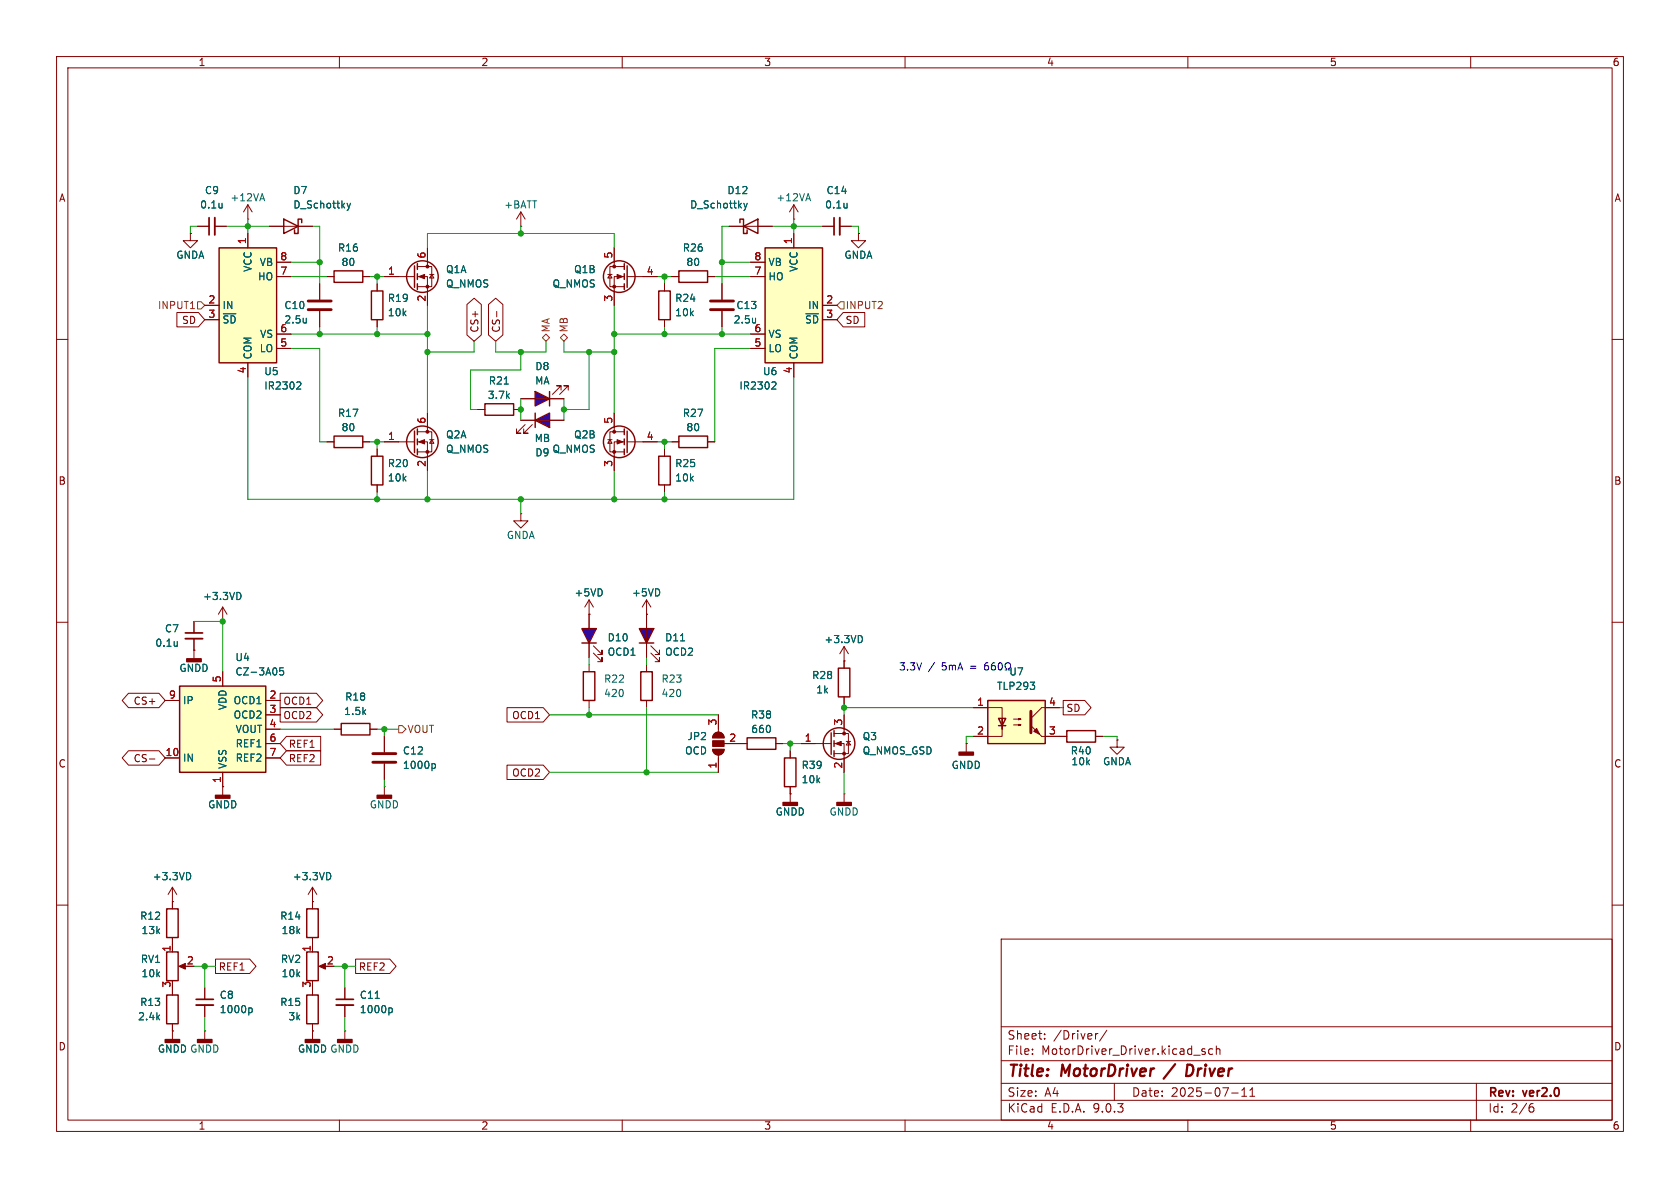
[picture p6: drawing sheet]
<svg xmlns="http://www.w3.org/2000/svg" width="297mm" height="210mm" viewBox="0 0 297 210" stroke-linecap="round" stroke-linejoin="round" font-family="sans-serif">
<g fill="none" stroke="#840000" stroke-width=".18">
<path d="M10 10h277v190h-277zM12 12h273v186h-273zM60 10v2M110 10v2M160 10v2M210 10v2M260 10v2M140.3 38.7h.1M140.3 36.2l-.7 1.3M140.3 36.2l.8 1.3M140.3 36.2v2.5M33.7 41.3v1.2h1.2l-1.2 1.3-1.3-1.3h1.3"/>
<path d="M33.7 41.3h.1M57.8 48.9h1.3M64.1 48.9h1.3M66.7 50.2v1.2M66.7 56.5v1.3M145.4 40h2M148.5 40h2M10 60h2M117.5 79.4v1.2M118.7 78.1h1.3M125.1 78.1h1.3M285 60h2"/>
<path d="M117.5 85.7v1.3M10 110h2M149.2 116.8v1.3M285 110h2M59.1 128.9h1.2M65.4 128.9h1.3M67.9 139.1h.1M67.9 130.2v2.8M67.9 135v2.8M67.9 139.1v1.5M126 132.5h2a1.02 1.02 0 0 1-1 1 1.02 1.02 0 0 1-1-1zM126.3 129.7a1.02 1.02 0 0 1 1.1-.2 1.02 1.02 0 0 1 .6 .9h-2z"/>
<path d="M127 126.4v3M127 133.5v3M128 131.4h4.1M137.2 131.4h1.2M149.2 123.2v1.3M170.8 131.4h.1M170.8 131.4v1.6M30.5 159.4h.1M30.5 156.8l-.8 1.3M30.5 156.8l.7 1.3M30.5 156.8v2.6M10 160h2"/>
<path d="M177 166h108v32h-108zM285 160h2M60 198v2M110 198v2M160 198v2M177 194.5h108M177 191.5h108M177 187.5h108M177 181.5h108M182.5 186.3v.1M182.5 185.5v.1M184.7 183.6v.1"/>
<path d="M184.7 182.8v.1M194.1 182.7l-.3 .1-.1 .2M195.7 182.1l-1.3 2M197 191.5v3M210 198v2M213 185.5l-.3-.1-.2 .2v.2l.5 .2v.3h-.5M214.4 185.5l-.4-.1-.3 .3v.4l.1 .2h.6M215 185.5l.2-.1 .4 .1 .1 .9M215 184.9v1.5M217.7 193.2h1.2M219.5 193.8h.9M219.5 192.7l.5-.4v1.5"/>
<path d="M221 193.8h.8M221 192.7l.4-.4v1.5M260 198v2M261 191.5v6.5M270.6 195.7h.4l.2 .3-.1 .5-.5 .1M271 195.1l-.4 .1"/>
</g>
<path d="M207.8 188.1l-2.1 2.6M210.7 188.3l-.8-.1-.2 2h.5l.5-.3" fill="none" stroke="#840000" stroke-width=".4"/>
<path d="M142.6 35.1h.6M142.9 34.2l.4 1.3M149.7 35.9v.9M149.7 36.7h.1M76.5 135h.4l.1 .2-.1 .5-.4 .1M33.3 154.2a.68 .68 0 0 1 .4 .7 .68 .68 0 0 1-.4 .6" fill="none" stroke="#006464" stroke-width=".18"/>
<path d="M147.4 38.5v3" fill="none" stroke="#840000" stroke-width=".3"/>
<path d="M148.5 38.5v3" fill="none" stroke="#840000" stroke-width=".33"/>
<g fill="#840000" stroke="#840000" stroke-width=".25">
<path d="M66.7 140.6h2.5v.5h-2.5z"/>
<path d="M169.5 133h2.6v.5h-2.6z"/>
</g>
<path d="M59.1 47.9h5v2h-5zM65.7 51.4h2v5.1h-2zM120 77.1h5.1v2h-5.1zM116.5 80.6h2v5.1h-2zM148.2 118.1h2v5.1h-2zM60.3 127.9h5.1v2h-5.1zM132.1 130.4h5.1v2.1h-5.1z" fill="none" stroke="#840000" stroke-width=".25"/>
<path d="M65.9 133.2h4.1M65.9 134.7h4.1" fill="none" stroke="#840000" stroke-width=".51"/>
<g fill="#840000" stroke="#840000" stroke-width=".18">
<path d="M126 132.5h2a1.02 1.02 0 0 1-1 1 1.02 1.02 0 0 1-1-1z"/>
<path d="M126 130.9h2v1.1h-2z"/>
<path d="M126.3 129.7a1.02 1.02 0 0 1 1.1-.2 1.02 1.02 0 0 1 .6 .9h-2z"/>
</g>
<path d="M135.3 43.8h10.1v20.3h-10.1z" fill="#ffffc2"/>
<path d="M135.3 43.8h10.1v20.3h-10.1z" fill="none" stroke="#840000" stroke-width=".25"/>
<g fill="none" stroke="#840000" stroke-width=".18">
<path d="M127.6 50.2v2.8M127.6 55v2.8M132.7 46.4h2.6M132.7 48.9h2.6M132.7 59.1h2.6M140.3 41.3v2.5M145.4 54h2.6M145.4 56.5h2.6M132.7 61.6h2.6M140.3 64.1v2.6M34.3 114.9h.1M34.3 109.9v2"/>
<path d="M34.3 112.9v3.6M39.4 109.9h.1M39.4 107.3l-.8 1.3M39.4 107.3l.7 1.3M39.4 107.3v2.6M39.4 139.1h.1M39.4 139.1v1.5"/>
</g>
<path d="M133.6 56.2v.9M136.6 67.5l.5 .1 .1 .3-.8 .9h.8M31.3 113.4v.8M31.3 114.1v.1M42.2 104.7a.68 .68 0 0 1 .4 .7 .68 .68 0 0 1-.4 .6" fill="none" stroke="#006464" stroke-width=".18"/>
<path d="M125.6 53.2h4.1M125.6 54.7h4.1" fill="none" stroke="#840000" stroke-width=".51"/>
<path d="M32.8 111.9h3" fill="none" stroke="#840000" stroke-width=".3"/>
<path d="M32.8 112.9h3" fill="none" stroke="#840000" stroke-width=".33"/>
<g fill="#840000" stroke="#840000" stroke-width=".25">
<path d="M33 116.5h2.6v.5h-2.6z"/>
<path d="M38.1 140.6h2.5v.5h-2.5z"/>
</g>
<path d="M174.6 123.8h10.2v7.6h-10.2z" fill="#ffffc2"/>
<path d="M174.6 123.8h10.2v7.6h-10.2zM176.5 127h1.3l-.6 1.3zM176.5 128.3h1.3" fill="none" stroke="#840000" stroke-width=".25"/>
<path d="M172.1 125.1h5.1v3.8v-1.9M177.2 128.3v1.9h-5.1M179.2 127.1h1.3l-.4 .2v-.3l.4 .1M179.2 128.1h1.3l-.4 .2v-.3l.4 .1M184.1 130.2h3.2M187.3 125.1h-3.2l-1.9 1.9M197.5 130.8v1.3h1.3l-1.3 1.3-1.3-1.3h1.3M197.5 130.8h.1" fill="none" stroke="#840000" stroke-width=".18"/>
<path d="M182.2 125.7v3.8" fill="none" stroke="#840000" stroke-width=".51"/>
<g fill="#840000" stroke="#840000" stroke-width=".18">
<path d="M182.8 129.3l.5-.5 .5 1z"/>
<path d="M182.2 128.3l1.9 1.9z"/>
</g>
<path d="M182.1 120.6h.8l-.4 .5M182.8 121.2v.5" fill="none" stroke="#006464" stroke-width=".18"/>
<path d="M31.7 121.3h15.3v15.2h-15.3z" fill="#ffffc2"/>
<g fill="none" stroke="#840000" stroke-width=".25">
<path d="M50.2 38.7l2.5 1.3-2.5 1.3zM53.3 39.4v-.7h-.6v2.6h-.6v-.7M130.8 39.4v-.7h.6v2.6h.7v-.7M116.5 51.4h2v5.1h-2zM120 47.9h5.1v2h-5.1zM131.4 40l2.6-1.3v2.6zM59.1 77.1h5v2h-5zM65.7 80.6h2v5.1h-2zM31.7 121.3h15.3v15.2h-15.3zM146.9 129.5v3.9M147.4 129.2v1M147.4 130.9v1.1"/>
<path d="M147.4 132.7v1M188.6 129.2h5.1v2h-5.1z"/>
<circle cx="148.3" cy="131.4" r="2.79"/>
</g>
<g fill="none" stroke="#840000" stroke-width=".18">
<path d="M47.6 40h7.6M117.5 50.2v1.2M117.5 56.5v1.3M118.7 48.9h1.3M125.1 48.9h1.3M128.9 40h7.6M151.8 41.3v1.2h1.2l-1.2 1.3-1.3-1.3h1.3M151.8 41.3h.1M57.8 78.1h1.3M64.1 78.1h1.3M66.7 79.4v1.2M66.7 85.7v1.3"/>
<path d="M92.1 90.8v1.3h1.2l-1.2 1.2-1.3-1.2h1.3M92.1 90.8h.1M39.4 118.7v2.6M29.2 123.8h2.5M29.2 134h2.5M39.4 136.5v2.6M47 123.8h2.5M47 134h2.5M47 126.4h2.5M47 128.9h2.5M47 131.4h2.5M141.6 131.4h5.3"/>
<path d="M147.4 129.7h2.6v3.5h-2.6M147.4 131.4h1.8v5.1M149.2 126.4v3.3M149.6 131.1h.8M150 131.1l.4 .6h-.8zM187.3 130.2h1.3M193.7 130.2h1.2M139.7 140.3h.1M139.7 140.3v1.6"/>
</g>
<path d="M61.4 35.9l.3 .9M61.7 36.8l-.3 .4M62 35.9l-.3 .9M131.5 35.9l.3 .9M131.8 36.8l-.3 .4M132.1 35.9l-.3 .9M50.1 118.1h-.6l-.1 .6 .2-.2 .4 .1 .2 .2-.1 .4-.2 .1-.5-.1" fill="none" stroke="#006464" stroke-width=".18"/>
<g fill="#840000" stroke="#840000" stroke-width=".18">
<path d="M147.7 131.4l1-.3v.7z"/>
<circle cx="149.2" cy="129.7" r=".25"/>
<circle cx="149.2" cy="133.2" r=".25"/>
</g>
<path d="M138.4 141.9h2.6v.5h-2.6z" fill="#840000" stroke="#840000" stroke-width=".25"/>
<path d="M38.7 43.8h10.2v20.3h-10.2z" fill="#ffffc2"/>
<path d="M38.7 43.8h10.2v20.3h-10.2zM138.7 134h2v5.1h-2z" fill="none" stroke="#840000" stroke-width=".25"/>
<g fill="none" stroke="#840000" stroke-width=".18">
<path d="M36.2 54h2.5M36.2 56.5h2.5M43.8 41.3v2.5M48.9 46.4h2.5M48.9 48.9h2.5M48.9 59.1h2.5M43.8 64.1v2.6M48.9 61.6h2.5M104.1 108.6h.1M104.1 106l-.7 1.3M104.1 106l.8 1.3M104.1 106v2.6"/>
<path d="M114.3 108.6h.1M114.3 106l-.8 1.3M114.3 106l.8 1.3M114.3 106v2.6M139.7 132.7v1.3M139.7 139.1v1.2"/>
</g>
<path d="M52.6 67.5l.5 .1 .1 .3-.8 .9h.8" fill="none" stroke="#006464" stroke-width=".18"/>
<path d="M113 111.1h2.6l-1.3 2.6z" fill="#00f"/>
<path d="M104.1 117.5v1.2M114.3 108.6v7.6M115.1 115.4l1.5 1.6v-.8v.8h-.8M115.1 114.2l1.5 1.5v-.8v.8h-.8M104.1 123.8v1.3M149.2 140.3h.1M149.2 140.3v1.6" fill="none" stroke="#840000" stroke-width=".18"/>
<path d="M103.1 118.7h2.1v5.1h-2.1zM113 111.1h2.6l-1.3 2.6zM113 113.7h2.6" fill="none" stroke="#840000" stroke-width=".25"/>
<path d="M120.3 113.3h.7" fill="none" stroke="#006464" stroke-width=".18"/>
<path d="M148 141.9h2.5v.5h-2.5z" fill="#840000" stroke="#840000" stroke-width=".25"/>
<path d="M102.9 111.1h2.5l-1.3 2.6z" fill="#00f"/>
<g fill="none" stroke="#840000" stroke-width=".18">
<path d="M43.8 38.7h.1M43.8 36.2l-.7 1.3M43.8 36.2l.8 1.3M43.8 36.2v2.5M92.1 37.5l-.8 1.2M92.1 37.5l.7 1.2M92.1 37.5v2.5M34.9 40h2.1M38 40h2M56.5 50.2v2.8M56.5 55v2.8M67.9 48.9h5.4"/>
<path d="M73.8 47.1h2.5v3.6h-2.5M73.8 48.9h1.8v5.1M75.6 43.8v3.3M75.9 48.5h.8M76.3 48.5l.4 .6h-.8zM92.1 40h.1M107.4 48.5h.8M107.8 48.5l.4 .6h-.8zM108.6 43.8v3.3M110.4 47.1h-2.6v3.6h2.6M110.4 48.9h-1.8v5.1M110.9 48.9h5.3"/>
<path d="M67.9 78.1h5.4M73.8 76.3h2.5v3.6h-2.5M73.8 78.1h1.8v5.1M75.6 73v3.3M75.9 77.7h.8M76.3 77.7l.4 .7h-.8zM84.5 72.4h1.2M90.8 72.4h1.3M107.4 77.7h.8M107.8 77.7l.4 .7h-.8zM108.6 73v3.3M110.4 76.3h-2.6v3.6h2.6"/>
<path d="M110.4 78.1h-1.8v5.1M110.9 78.1h5.3M104.1 108.6v7.6M104.9 115.4l1.5 1.6v-.8v.8h-.7M104.9 114.2l1.5 1.5v-.8v.8h-.7M114.3 117.5v1.2M149.2 116.8h.1M149.2 114.3l-.7 1.3M149.2 114.3l.8 1.3M149.2 114.3v2.5M114.3 123.8v1.3"/>
</g>
<g fill="none" stroke="#840000" stroke-width=".25">
<path d="M73.3 47v3.8M73.8 46.6v1M73.8 48.4v1M73.8 50.2v1M110.4 46.6v1M110.4 48.4v1M110.4 50.2v1M110.9 47v3.8M73.3 76.2v3.8M73.8 75.8v1M73.8 77.6v1M73.8 79.4v1"/>
<path d="M85.7 71.4h5.1v2h-5.1zM110.4 75.8v1M110.4 77.6v1M110.4 79.4v1M110.9 76.2v3.8M102.9 111.1h2.5l-1.3 2.6zM102.9 113.7h2.5M113.3 118.7h2v5.1h-2z"/>
<circle cx="74.7" cy="48.9" r="2.79"/>
<circle cx="109.5" cy="48.9" r="2.79"/>
<circle cx="74.7" cy="78.1" r="2.79"/>
<circle cx="109.5" cy="78.1" r="2.79"/>
</g>
<path d="M39.3 35.9v.9M39.3 36.7h-.1M46.1 35.1h.6M46.4 34.2l.4 1.3M54.1 56.2v.9M54.1 57h.1M89.1 67.9h.8M152 112.3a.68 .68 0 0 1 .5 .7 .68 .68 0 0 1-.5 .6" fill="none" stroke="#006464" stroke-width=".18"/>
<path d="M54.5 53.2h4M54.5 54.7h4" fill="none" stroke="#840000" stroke-width=".51"/>
<path d="M37 38.5v3" fill="none" stroke="#840000" stroke-width=".3"/>
<path d="M38 38.5v3" fill="none" stroke="#840000" stroke-width=".33"/>
<g fill="#840000" stroke="#840000" stroke-width=".18">
<path d="M74 78.1l1.1-.4v.8z"/>
<path d="M109.1 48.5l1 .4-1 .4z"/>
<path d="M74 48.9l1.1-.4v.8z"/>
<path d="M109.1 77.7l1 .4-1 .4z"/>
<circle cx="75.6" cy="76.3" r=".25"/>
<circle cx="75.6" cy="79.9" r=".25"/>
<circle cx="108.6" cy="47.1" r=".25"/>
<circle cx="108.6" cy="50.7" r=".25"/>
<circle cx="75.6" cy="47.1" r=".25"/>
<circle cx="75.6" cy="50.7" r=".25"/>
<circle cx="108.6" cy="76.3" r=".25"/>
<circle cx="108.6" cy="79.9" r=".25"/>
</g>
<path d="M94.6 74.3l2.6-1.3v2.6z" fill="#00f"/>
<path d="M92.1 74.3h7.6M92.8 75.1l-1.5 1.5h.8h-.8v-.8M94.1 75.1l-1.5 1.5h.7h-.7v-.8" fill="none" stroke="#840000" stroke-width=".18"/>
<path d="M94.6 74.3l2.6-1.3v2.6zM94.6 73v2.6" fill="none" stroke="#840000" stroke-width=".25"/>
<path d="M94.6 69.2l2.6 1.3-2.6 1.3z" fill="#00f"/>
<g fill="none" stroke="#840000" stroke-width=".18">
<path d="M31.3 55.2h3.8l1.1 1.3-1.1 1.3h-3.8zM33.7 41.3h.1M34.9 40h2.1M36.2 54h2.5M36.2 56.5h2.5M38 40h2M43.8 41.3v2.5M47.6 40h2.6M48.9 48.9h2.5M48.9 46.4h2.5M48.9 59.1h2.5M52.7 40h2.5"/>
<path d="M56.5 50.2v2.8M56.5 55v2.8M57.8 48.9h1.3M64.1 48.9h1.3M66.7 50.2v1.2M66.7 56.5v1.3M67.9 48.9h2.6M75.6 43.8v2.6M75.6 51.4v2.6M82.5 53.8l1.3-1.1 1.3 1.1v5.4l-1.3 1.1-1.3-1.1zM86.4 53.8l1.2-1.1 1.3 1.1v5.4l-1.3 1.1-1.2-1.1zM87.8 55v1"/>
<path d="M108.6 43.8v2.6M108.6 51.4v2.6M113.7 48.9h2.5M117.5 50.2v1.2M117.5 56.5v1.3M118.7 48.9h1.3M125.1 48.9h1.3M127.6 50.2v2.8M127.6 55v2.8M128.9 40h2.5M132.7 48.9h2.6M132.7 46.4h2.6"/>
<path d="M132.7 59.1h2.6M134 40h2.5M140.3 41.3v2.5M145.4 40h2M145.4 54h2.6M145.4 56.5h2.6M148.5 40h2M149.1 55.2h3.8v2.6h-3.8l-1.1-1.3zM151.8 41.3h.1M43.8 64.1v2.6M48.9 61.6h2.5M57.8 78.1h1.3"/>
<path d="M64.1 78.1h1.3M66.7 79.4v1.2M67.9 78.1h2.6M75.6 73v2.6M84.5 72.4h1.2M90.8 72.4h1.3M92.1 70.5h7.6M92.1 74.3h2.5M97.2 74.3h2.5M99.2 69v-.8h-.8h.8l-1.5 1.5M100.5 69v-.8h-.8h.8l-1.6 1.5M108.6 73v2.6"/>
<path d="M113.7 78.1h2.5M117.5 79.4v1.2M118.7 78.1h1.3M125.1 78.1h1.3M132.7 61.6h2.6M140.3 64.1v2.6M66.7 85.7v1.3M75.6 80.6v2.6M108.6 80.6v2.6M117.5 85.7v1.3M34.3 114.9h.1M34.3 109.9v2"/>
<path d="M34.3 112.9v2M39.4 109.9h.1M39.4 118.7v2.6M104.1 108.6h.1M104.1 108.6v2.5M104.1 113.7v2.5M114.3 108.6h.1M114.3 108.6v2.5M114.3 113.7v2.5M149.2 116.8h.1M149.2 116.8v1.3M22.7 132.7h5.4l1.1 1.3-1.1 1.3h-5.4l-1.1-1.3z"/>
<path d="M22.7 122.6h5.4l1.1 1.2-1.1 1.3h-5.4l-1.1-1.3zM26.4 134.2h1M29.2 123.8h2.5M29.2 134h2.5M39.4 139.1h.1M39.4 136.5v2.6M47 128.9h2.5M47 123.8h2.5M47 134h2.5M47 126.4h2.5M47 131.4h2.5M49.5 125.1h6.4l1.2 1.3-1.2 1.2h-6.4z"/>
<path d="M49.5 122.6h6.4l1.2 1.2-1.2 1.3h-6.4zM50.6 130.2h6.1v2.5h-6.1l-1.1-1.3zM50.6 132.7h6.1v2.6h-6.1l-1.1-1.3zM59.1 128.9h1.2M65.4 128.9h1.3M67.9 130.2v2.8M67.9 135v2.8M89.6 125.1h6.4l1.2 1.3-1.2 1.2h-6.4zM89.6 135.3h6.4l1.2 1.2-1.2 1.3h-6.4zM127 126.4v2.5M127 134v2.5M128.3 131.4h3.8"/>
<path d="M137.2 131.4h1.2M139.7 132.7v1.3M139.7 139.1v1.2M141.6 131.4h2.5M149.2 123.2v1.3M149.2 126.4v2.5M149.2 134v2.5M170.8 131.4h.1M172.1 125.1h2.5M172.1 130.2h2.5M184.8 125.1h2.5M184.8 130.2h3.8"/>
<path d="M188 123.8h3.8l1.1 1.3-1.1 1.3h-3.8zM193.7 130.2h1.2M197.5 130.8h.1M30.5 159.4h.1M30.5 159.4v1.3M55.2 159.4h.1M55.2 156.8v3.9M55.2 156.8l-.7 1.3M55.2 156.8l.8 1.3M139.7 140.3h.1M30.5 165.7v2.6M30.5 174.6v1.3"/>
<path d="M32 170.8h1M36.2 174.6v2.1M36.2 177.7v2M38.1 169.5h6.1l1.1 1.3-1.1 1.3h-6.1zM55.2 165.7v2.6M55.2 174.6v1.3M56.8 170.8h1M61 174.6v2.1M61 177.7v2M62.9 169.5h6l1.1 1.3-1.1 1.3h-6zM30.5 182.2h.1M30.5 181v2.8"/>
<path d="M36.2 182.2h.1M36.2 182.2v1.6M55.2 182.2h.1M55.2 181v2.8M61 182.2h.1M61 182.2v1.6"/>
</g>
<path d="M94.6 69.2l2.6 1.3-2.6 1.3zM97.2 69.2v2.6M29.5 175.9h2v5.1h-2zM29.5 168.3h2v5.1h-2zM29.5 160.7h2v5h-2zM54.2 175.9h2.1v5.1h-2.1zM54.2 160.7h2.1v5h-2.1zM54.2 168.3h2.1v5.1h-2.1z" fill="none" stroke="#840000" stroke-width=".25"/>
<g fill="#840000" stroke="#840000" stroke-width=".25">
<path d="M29.2 183.8h2.5v.5h-2.5z"/>
<path d="M34.9 183.8h2.6v.5h-2.6z"/>
<path d="M54 183.8h2.5v.5h-2.5z"/>
<path d="M59.7 183.8h2.5v.5h-2.5z"/>
</g>
<path d="M34.7 176.7h3M59.4 176.7h3.1" fill="none" stroke="#840000" stroke-width=".3"/>
<path d="M34.7 177.7h3M59.4 177.7h3.1" fill="none" stroke="#840000" stroke-width=".33"/>
<g fill="none" stroke="#006464" stroke-width=".18">
<path d="M39.3 35.9v.9M39.3 36.7h-.1M61.4 35.9l.3 .9M61.7 36.8l-.3 .4M62 35.9l-.3 .9M131.5 35.9l.3 .9M131.8 36.8l-.3 .4M132.1 35.9l-.3 .9M149.7 35.9v.9M149.7 36.7h.1M54.1 56.2v.9M54.1 57h.1"/>
<path d="M133.6 56.2v.9M52.6 67.5l.5 .1 .1 .3-.8 .9h.8M89.1 67.9h.8M136.6 67.5l.5 .1 .1 .3-.8 .9h.8M31.3 113.4v.8M31.3 114.1v.1M42.2 104.7a.68 .68 0 0 1 .4 .7 .68 .68 0 0 1-.4 .6M50.1 118.1h-.6l-.1 .6 .2-.2 .4 .1 .2 .2-.1 .4-.2 .1-.5-.1M120.3 113.3h.7M152 112.3a.68 .68 0 0 1 .5 .7 .68 .68 0 0 1-.5 .6M76.5 135h.4l.1 .2-.1 .5-.4 .1M182.1 120.6h.8l-.4 .5"/>
<path d="M182.8 121.2v.5M33.3 154.2a.68 .68 0 0 1 .4 .7 .68 .68 0 0 1-.4 .6M58.1 154.2a.68 .68 0 0 1 .4 .7 .68 .68 0 0 1-.4 .6M44.1 178.2h.4l.1 .2-.1 .5-.4 .1M66.3 176.5h.8M68.9 178.2h.3l.2 .2-.1 .5-.4 .1"/>
</g>
<g fill="#840000" stroke="#840000" stroke-width=".18">
<path d="M31.6 170.8l1.2-.5v1z"/>
<path d="M56.4 170.8l1.1-.5v1z"/>
</g>
<path d="M33.7 54.6h.7M34.9 53.3h.7l.6 .7-.6 .6h-.7zM95.9 59.7l.6-.6 .7 .6-.7 .6zM99.1 59.7l.6-.6 .6 .6-.6 .6zM148.6 53.3h.6v1.3h-.6l-.6-.6zM70.5 128.3h.6l.7 .6-.7 .6h-.6z" fill="none" stroke="#725600" stroke-width=".18"/>
<g fill="none" stroke="#009600" stroke-width=".18">
<path d="M43.8 38.7v2.6M140.3 38.7v2.6M34.9 40h-1.2v1.3M40 40h7.6M51.4 59.1h24.2M51.4 46.4h5.1M51.4 48.9h6.4M55.2 40h1.3v10.2M56.5 57.8v1.3M65.4 48.9h2.5M66.7 48.9v1.3M66.7 57.8v1.3"/>
<path d="M75.6 43.8v-2.5h33v2.5M75.6 54v19M92.1 40v1.3M108.6 59.1h24.1M108.6 54v19M116.2 48.9h2.5M117.5 48.9v1.3M117.5 57.8v1.3M126.4 48.9h6.3M127.6 46.4h5.1M127.6 57.8v1.3M128.9 40h-1.3v10.2"/>
<path d="M136.5 40h8.9M150.5 40h1.3v1.3M43.8 66.7v21.6h96.5v-21.6M51.4 61.6h5.1v16.5h1.3M65.4 78.1h2.5M66.7 78.1v1.3M83.8 60.3v1.9h-8.2M87.6 60.3v1.9h8.9v-1.9M92.1 62.2v3.2h-8.9v7h1.3M92.1 70.5v3.8M99.7 60.3v1.9h8.9M99.7 70.5v3.8"/>
<path d="M104.1 62.2v10.2h-4.4M116.2 78.1h2.5M117.5 78.1v1.3M132.7 61.6h-6.3v16.5M66.7 87v1.3M75.6 83.2v5.1M92.1 88.3v2.5M108.6 83.2v5.1M117.5 87v1.3M34.3 109.9h5.1v8.8M104.1 116.2v1.3M114.3 116.2v1.3"/>
<path d="M49.5 128.9h9.6M66.7 128.9h3.8M67.9 128.9v1.3M67.9 137.8v1.3M97.2 136.5h29.8M97.2 126.4h29.8M104.1 125.1v1.3M114.3 125.1v11.4M138.4 131.4h3.2M139.7 131.4v1.3M149.2 125.1h22.9M149.2 124.5v1.9"/>
<path d="M149.2 136.5v3.8M172.1 130.2h-1.3v1.2M187.3 125.1h.7M194.9 130.2h2.6v.6M34.3 170.8h3.8M36.2 170.8v3.8M36.2 179.7v2.5M59.1 170.8h3.8M61 170.8v3.8M61 179.7v2.5"/>
</g>
<path d="M174.7 117.2h-.4a.86 .86 0 0 0 0 1.2l.4-.1 .1-.4-.3-.2h-.3l-.1 .2M175.9 117.2h-.4a.86 .86 0 0 0 0 1.2l.4-.1 .1-.4-.3-.2h-.2l-.2 .2M176.6 117.3l.2-.1a.68 .68 0 0 1 .4 .6 .68 .68 0 0 1-.4 .6l-.2-.1-.1-.3zM177.7 118.4h.3M178.6 117.8v-.3a.5 .5 0 0 0-.4-.3 .5 .5 0 0 0-.5 .3l.2 .6" fill="none" stroke="#0000c2" stroke-width=".18"/>
<g fill="#009600" stroke="#009600" stroke-width=".18">
<circle cx="67.9" cy="128.9" r=".46"/>
<circle cx="75.6" cy="88.3" r=".46"/>
<circle cx="66.7" cy="88.3" r=".46"/>
<circle cx="39.4" cy="109.9" r=".46"/>
<circle cx="99.7" cy="72.4" r=".46"/>
<circle cx="117.5" cy="88.3" r=".46"/>
<circle cx="108.6" cy="88.3" r=".46"/>
<circle cx="108.6" cy="62.2" r=".46"/>
<circle cx="117.5" cy="78.1" r=".46"/>
<circle cx="127.6" cy="46.4" r=".46"/>
<circle cx="117.5" cy="48.9" r=".46"/>
<circle cx="140.3" cy="40" r=".46"/>
<circle cx="127.6" cy="59.1" r=".46"/>
<circle cx="75.6" cy="59.1" r=".46"/>
<circle cx="66.7" cy="59.1" r=".46"/>
<circle cx="75.6" cy="62.2" r=".46"/>
<circle cx="66.7" cy="78.1" r=".46"/>
<circle cx="66.7" cy="48.9" r=".46"/>
<circle cx="56.5" cy="46.4" r=".46"/>
<circle cx="56.5" cy="59.1" r=".46"/>
<circle cx="43.8" cy="40" r=".46"/>
<circle cx="104.1" cy="62.2" r=".46"/>
<circle cx="117.5" cy="59.1" r=".46"/>
<circle cx="92.1" cy="72.4" r=".46"/>
<circle cx="92.1" cy="88.3" r=".46"/>
<circle cx="108.6" cy="59.1" r=".46"/>
<circle cx="92.1" cy="41.3" r=".46"/>
<circle cx="92.1" cy="62.2" r=".46"/>
<circle cx="61" cy="170.8" r=".46"/>
<circle cx="36.2" cy="170.8" r=".46"/>
<circle cx="104.1" cy="126.4" r=".46"/>
<circle cx="149.2" cy="125.1" r=".46"/>
<circle cx="114.3" cy="136.5" r=".46"/>
<circle cx="139.7" cy="131.4" r=".46"/>
</g>
<g font-size="2.8" fill="#840000">
<text x="178" y="190.9">Title:</text>
<text x="187.7" y="190.9">MotorDriver</text>
<text x="211.4" y="190.9">Driver</text>
</g>
<g font-size="2.1" fill="#840000">
<text x="178" y="184">Sheet:</text>
<text x="186.2" y="184">/Driver/</text>
<text x="178" y="186.7">File:</text>
<text x="184.1" y="186.7">MotorDriver_Driver.kicad_sch</text>
<text x="178" y="196.9">KiCad</text>
<text x="178" y="194.1">Size:</text>
<text x="184.7" y="194.1">A4</text>
<text x="185.7" y="196.9">E.D.A.</text>
<text x="193.3" y="196.9">9.0.3</text>
<text x="200" y="194.1">Date:</text>
<text x="207" y="194.1">2025-07-11</text>
<text x="263" y="194.3">Rev:</text>
<text x="263" y="196.9">Id:</text>
<text x="267.1" y="196.9">2/6</text>
<text x="269.4" y="194.3">ver2.0</text>
</g>
<g font-size="1.8" fill="#840000">
<text x="35" y="11.9">1</text>
<text x="85" y="11.9">2</text>
<text x="135" y="11.9">3</text>
<text x="185" y="11.9">4</text>
<text x="235" y="11.9">5</text>
<text x="285" y="11.9">6</text>
<text x="10.3" y="35.9">A</text>
<text x="285.3" y="35.9">A</text>
<text x="32.1" y="57.5">SD</text>
<text x="84.8" y="58.9" transform="rotate(-90 84.8 58.9)">CS+</text>
<text x="88.6" y="58.9" transform="rotate(-90 88.6 58.9)">CS-</text>
<text x="149.4" y="57.5">SD</text>
<text x="10.3" y="85.9">B</text>
<text x="285.3" y="85.9">B</text>
<text x="23.5" y="124.8">CS+</text>
<text x="50" y="124.8">OCD1</text>
<text x="50" y="127.3">OCD2</text>
<text x="90.4" y="127.3">OCD1</text>
<text x="188.4" y="126">SD</text>
<text x="10.3" y="135.9">C</text>
<text x="23.5" y="134.9">CS-</text>
<text x="51" y="132.4">REF1</text>
<text x="51" y="134.9">REF2</text>
<text x="90.4" y="137.5">OCD2</text>
<text x="285.3" y="135.9">C</text>
<text x="38.6" y="171.8">REF1</text>
<text x="63.3" y="171.8">REF2</text>
<text x="10.3" y="185.9">D</text>
<text x="285.3" y="185.9">D</text>
<text x="35" y="199.9">1</text>
<text x="85" y="199.9">2</text>
<text x="135" y="199.9">3</text>
<text x="185" y="199.9">4</text>
<text x="235" y="199.9">5</text>
<text x="285" y="199.9">6</text>
</g>
<g font-size="1.8" fill="#006464">
<text x="36.1" y="34.5">C9</text>
<text x="40.6" y="35.8">+12VA</text>
<text x="51.8" y="34.5">D7</text>
<text x="128.5" y="34.5">D12</text>
<text x="137.1" y="35.8">+12VA</text>
<text x="146" y="34.5">C14</text>
<text x="35.3" y="37.1">0.1u</text>
<text x="51.8" y="37.1">D_Schottky</text>
<text x="89" y="37.1">+BATT</text>
<text x="121.9" y="37.1">D_Schottky</text>
<text x="145.8" y="37.1">0.1u</text>
<text x="31.1" y="45.9">GNDA</text>
<text x="45.8" y="47.2">VB</text>
<text x="59.6" y="44.7">R16</text>
<text x="60.3" y="47.2">80</text>
<text x="120.6" y="44.7">R26</text>
<text x="121.2" y="47.2">80</text>
<text x="135.8" y="47.2">VB</text>
<text x="149.2" y="45.9">GNDA</text>
<text x="44.7" y="48.2" transform="rotate(-90 44.7 48.2)">VCC</text>
<text x="45.5" y="49.8">HO</text>
<text x="68.5" y="53.6">R19</text>
<text x="78.7" y="48.5">Q1A</text>
<text x="78.7" y="51">Q_NMOS</text>
<text x="97.6" y="51">Q_NMOS</text>
<text x="101.4" y="48.5">Q1B</text>
<text x="119.3" y="53.6">R24</text>
<text x="135.8" y="49.8">HO</text>
<text x="141.2" y="48.2" transform="rotate(-90 141.2 48.2)">VCC</text>
<text x="39.2" y="54.8">IN</text>
<text x="39.2" y="57.4">~{SD}</text>
<text x="45.9" y="59.9">VS</text>
<text x="50.2" y="54.8">C10</text>
<text x="50.2" y="57.4">2.5u</text>
<text x="68.5" y="56.1">10k</text>
<text x="119.3" y="56.1">10k</text>
<text x="129.6" y="57.4">2.5u</text>
<text x="130.1" y="54.8">C13</text>
<text x="133.3" y="58.8">6</text>
<text x="135.8" y="59.9">VS</text>
<text x="142.2" y="57.4">~{SD}</text>
<text x="142.8" y="54.8">IN</text>
<text x="44.7" y="63.6" transform="rotate(-90 44.7 63.6)">COM</text>
<text x="45.8" y="62.5">LO</text>
<text x="94.5" y="65.6">D8</text>
<text x="135.8" y="62.5">LO</text>
<text x="141.2" y="63.6" transform="rotate(-90 141.2 63.6)">COM</text>
<text x="46.6" y="66.5">U5</text>
<text x="46.6" y="69.1">IR2302</text>
<text x="86.1" y="70.7">3.7k</text>
<text x="86.3" y="68.2">R21</text>
<text x="94.5" y="68.2">MA</text>
<text x="130.6" y="69.1">IR2302</text>
<text x="134.8" y="66.5">U6</text>
<text x="59.6" y="73.9">R17</text>
<text x="60.3" y="76.4">80</text>
<text x="78.7" y="77.7">Q2A</text>
<text x="101.4" y="77.7">Q2B</text>
<text x="120.6" y="73.9">R27</text>
<text x="121.2" y="76.4">80</text>
<text x="68.5" y="82.8">R20</text>
<text x="78.7" y="80.2">Q_NMOS</text>
<text x="94.4" y="78.3">MB</text>
<text x="94.5" y="80.9">D9</text>
<text x="97.6" y="80.2">Q_NMOS</text>
<text x="119.3" y="82.8">R25</text>
<text x="68.5" y="85.3">10k</text>
<text x="119.3" y="85.3">10k</text>
<text x="89.5" y="95.5">GNDA</text>
<text x="35.8" y="106.3">+3.3VD</text>
<text x="101.5" y="105.6">+5VD</text>
<text x="111.6" y="105.6">+5VD</text>
<text x="29.1" y="112">C7</text>
<text x="107.3" y="113.6">D10</text>
<text x="117.5" y="113.6">D11</text>
<text x="145.6" y="113.9">+3.3VD</text>
<text x="27.4" y="114.5">0.1u</text>
<text x="31.6" y="119">GNDD</text>
<text x="41.5" y="117.1">U4</text>
<text x="41.5" y="119.6">CZ-3A05</text>
<text x="107.3" y="116.1">OCD1</text>
<text x="117.5" y="116.1">OCD2</text>
<text x="178.3" y="119.6">U7</text>
<text x="32.3" y="124.7">IP</text>
<text x="40.2" y="125.6" transform="rotate(-90 40.2 125.6)">VDD</text>
<text x="41.2" y="124.7">OCD1</text>
<text x="60.9" y="124.1">R18</text>
<text x="106.7" y="123.4">420</text>
<text x="106.7" y="120.9">R22</text>
<text x="116.8" y="123.4">420</text>
<text x="116.8" y="120.9">R23</text>
<text x="143.5" y="120.2">R28</text>
<text x="144.2" y="122.8">1k</text>
<text x="176.2" y="122.1">TLP293</text>
<text x="41.2" y="127.2">OCD2</text>
<text x="41.6" y="129.8">VOUT</text>
<text x="60.7" y="126.6">1.5k</text>
<text x="121.4" y="131">JP2</text>
<text x="132.7" y="127.2">R38</text>
<text x="132.7" y="129.8">660</text>
<text x="152.4" y="131">Q3</text>
<text x="32.3" y="134.8">IN</text>
<text x="40.2" y="136" transform="rotate(-90 40.2 136)">VSS</text>
<text x="41.6" y="132.3">REF1</text>
<text x="41.6" y="134.8">REF2</text>
<text x="71.1" y="133.6">C12</text>
<text x="71.1" y="136.1">1000p</text>
<text x="121" y="133.6">OCD</text>
<text x="141.6" y="136.1">R39</text>
<text x="152.4" y="133.6">Q_NMOS_GSD</text>
<text x="168.1" y="136.1">GNDD</text>
<text x="189.2" y="133.6">R40</text>
<text x="189.3" y="135.5">10k</text>
<text x="194.9" y="135.5">GNDA</text>
<text x="36.7" y="143.1">GNDD</text>
<text x="65.3" y="143.1">GNDD</text>
<text x="141.6" y="138.7">10k</text>
<text x="137" y="144.4">GNDD</text>
<text x="146.6" y="144.4">GNDD</text>
<text x="26.9" y="155.8">+3.3VD</text>
<text x="51.7" y="155.8">+3.3VD</text>
<text x="24.7" y="162.8">R12</text>
<text x="24.9" y="165.3">13k</text>
<text x="49.4" y="162.8">R14</text>
<text x="49.7" y="165.3">18k</text>
<text x="24.8" y="170.4">RV1</text>
<text x="24.9" y="172.9">10k</text>
<text x="49.6" y="170.4">RV2</text>
<text x="49.7" y="172.9">10k</text>
<text x="24.7" y="178">R13</text>
<text x="38.7" y="176.8">C8</text>
<text x="38.7" y="179.3">1000p</text>
<text x="49.4" y="178">R15</text>
<text x="63.5" y="176.8">C11</text>
<text x="63.5" y="179.3">1000p</text>
<text x="24.3" y="180.6">2.4k</text>
<text x="50.9" y="180.6">3k</text>
<text x="27.8" y="186.3">GNDD GNDD</text>
<text x="27.8" y="186.3">GNDD</text>
<text x="52.6" y="186.3">GNDD GNDD</text>
<text x="52.6" y="186.3">GNDD</text>
</g>
<g font-size="1.8" fill="#a90000">
<text x="43.6" y="43.3" transform="rotate(-90 43.6 43.3)">1</text>
<text x="49.5" y="46.1">8</text>
<text x="75.3" y="45.8" transform="rotate(-90 75.3 45.8)">6</text>
<text x="108.3" y="45.8" transform="rotate(-90 108.3 45.8)">5</text>
<text x="133.3" y="46.1">8</text>
<text x="140.1" y="43.3" transform="rotate(-90 140.1 43.3)">1</text>
<text x="36.8" y="53.7">2</text>
<text x="49.5" y="48.6">7</text>
<text x="68.5" y="48.6">1</text>
<text x="75.3" y="53.4" transform="rotate(-90 75.3 53.4)">2</text>
<text x="108.3" y="53.4" transform="rotate(-90 108.3 53.4)">3</text>
<text x="114.2" y="48.6">4</text>
<text x="133.3" y="48.6">7</text>
<text x="146" y="53.7">2</text>
<text x="36.8" y="56.3">3</text>
<text x="49.5" y="58.8">6</text>
<text x="146" y="56.3">3</text>
<text x="49.5" y="61.3">5</text>
<text x="133.3" y="61.3">5</text>
<text x="43.6" y="66.1" transform="rotate(-90 43.6 66.1)">4</text>
<text x="140.1" y="66.1" transform="rotate(-90 140.1 66.1)">4</text>
<text x="68.5" y="77.9">1</text>
<text x="75.3" y="75" transform="rotate(-90 75.3 75)">6</text>
<text x="108.3" y="75" transform="rotate(-90 108.3 75)">5</text>
<text x="114.2" y="77.9">4</text>
<text x="75.3" y="82.6" transform="rotate(-90 75.3 82.6)">2</text>
<text x="108.3" y="82.6" transform="rotate(-90 108.3 82.6)">3</text>
<text x="29.8" y="123.6">9</text>
<text x="39.1" y="120.7" transform="rotate(-90 39.1 120.7)">5</text>
<text x="47.6" y="123.6">2</text>
<text x="172.6" y="124.8">1</text>
<text x="185.3" y="124.8">4</text>
<text x="47.6" y="126.1">3</text>
<text x="47.6" y="128.7">4</text>
<text x="47.6" y="131.2">6</text>
<text x="126.7" y="128.3" transform="rotate(-90 126.7 128.3)">3</text>
<text x="128.8" y="131.2">2</text>
<text x="142.2" y="131.2">1</text>
<text x="149" y="128.3" transform="rotate(-90 149 128.3)">3</text>
<text x="172.6" y="129.9">2</text>
<text x="185.3" y="129.9">3</text>
<text x="29.2" y="133.7">10</text>
<text x="47.6" y="133.7">7</text>
<text x="126.7" y="136" transform="rotate(-90 126.7 136)">1</text>
<text x="149" y="136" transform="rotate(-90 149 136)">2</text>
<text x="39.1" y="138.5" transform="rotate(-90 39.1 138.5)">1</text>
<text x="30.2" y="168.3" transform="rotate(-90 30.2 168.3)">1</text>
<text x="32.9" y="170.6">2</text>
<text x="55" y="168.3" transform="rotate(-90 55 168.3)">1</text>
<text x="57.7" y="170.6">2</text>
<text x="30.2" y="174.7" transform="rotate(-90 30.2 174.7)">3</text>
<text x="55" y="174.7" transform="rotate(-90 55 174.7)">3</text>
</g>
<g font-size="1.8" fill="#725600">
<text x="27.8" y="54.8">INPUT1</text>
<text x="97.4" y="58.9" transform="rotate(-90 97.4 58.9)">MA</text>
<text x="100.6" y="58.9" transform="rotate(-90 100.6 58.9)">MB</text>
<text x="149.4" y="54.8">INPUT2</text>
<text x="71.9" y="129.8">VOUT</text>
</g>
<g font-size="1.8" fill="#0000c2">
<text x="158.8" y="118.7">3.3V</text>
<text x="164.1" y="118.7">/</text>
<text x="166.6" y="118.7">5mA</text>
<text x="171.8" y="118.7">=</text>
</g>
</svg>
